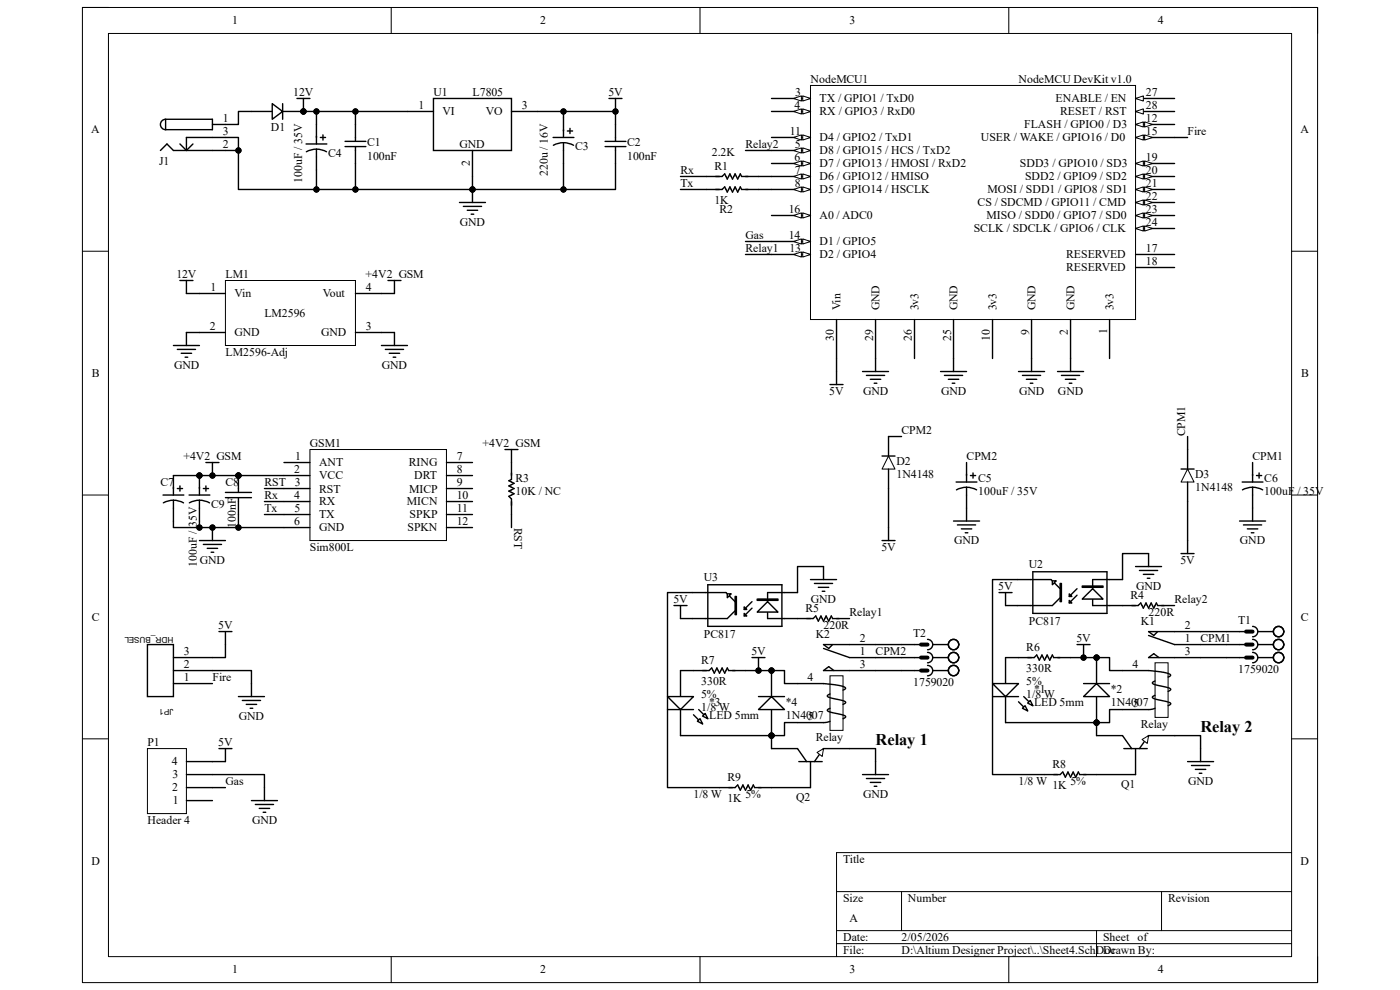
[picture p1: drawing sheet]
<svg xmlns="http://www.w3.org/2000/svg" width="297mm" height="210mm" viewBox="0 0 297 210" stroke-linecap="round" stroke-linejoin="round" font-family="sans-serif">
<path d="M17.5 1.6h262v206.8h-262z" fill="none" stroke="#000" stroke-width=".21"/>
<path d="M23 7.1h251v195.8h-251z" fill-rule="evenodd" fill="#fff"/>
<g fill="none" stroke="#000" stroke-width=".21">
<path d="M17.5 1.6h5.5M23 7.1h251v195.8h-251zM83 1.6v5.5M148.5 1.6v5.5M214 1.6v5.5M274 1.6h5.5v5.5M17.5 53.3h5.5M274 53.3h5.5M17.5 105h5.5M274 105h5.5M17.5 156.7h5.5M274 156.7h5.5"/>
<path d="M177.5 189.1h96.5M177.5 197.4h96.5M191.3 189.1v8.3M232.6 197.4v5.5M246.4 189.1v8.3M274 180.9h-96.5v22M83 202.9v5.5M148.5 202.9v5.5M177.5 200.2h96.5M214 202.9v5.5M279.5 202.9v5.5"/>
</g>
<path d="M171.9 18.1h69v49.7h-69z" fill-rule="evenodd" fill="#fff"/>
<path d="M171.9 18.1h69v49.7h-69z" fill="none" stroke="#000" stroke-width=".21"/>
<path d="M240.9 23.7h8.3M177.5 67.8v8.3M185.7 67.8v8.3M194 67.8v8.3M202.3 67.8v8.3M210.6 67.8v8.3M218.8 67.8v8.3M227.1 67.8v8.3" fill="none" stroke="#000" stroke-width=".3"/>
<path d="M240.9 23.7l1.7-.6v1.1z" fill="#fff"/>
<path d="M240.9 23.7l1.7-.6v1.1z" fill="none" stroke="#000" stroke-width=".21"/>
<path d="M240.9 20.9h8.3" fill="none" stroke="#000" stroke-width=".3"/>
<path d="M240.9 20.9l1.7-.6v1.1z" fill="#fff"/>
<path d="M240.9 20.9l1.7-.6v1.1z" fill="none" stroke="#000" stroke-width=".21"/>
<path d="M163.7 20.9h8.2" fill="none" stroke="#000" stroke-width=".3"/>
<path d="M170.3 20.3l1.6 .6-1.6 .5z" fill="#fff"/>
<path d="M170.3 20.3l1.6 .6-1.6 .5z" fill="none" stroke="#000" stroke-width=".21"/>
<path d="M168.4 20.9l1.6-.6v1.1z" fill="#fff"/>
<path d="M168.4 20.9l1.6-.6v1.1z" fill="none" stroke="#000" stroke-width=".21"/>
<path d="M163.7 23.6h8.2" fill="none" stroke="#000" stroke-width=".3"/>
<path d="M170.3 23.1l1.6 .5-1.6 .6z" fill="#fff"/>
<path d="M170.3 23.1l1.6 .5-1.6 .6z" fill="none" stroke="#000" stroke-width=".21"/>
<path d="M168.4 23.6l1.6-.5v1.1z" fill="#fff"/>
<path d="M168.4 23.6l1.6-.5v1.1z" fill="none" stroke="#000" stroke-width=".21"/>
<path d="M163.7 45.7h8.2M235.4 67.8v8.3" fill="none" stroke="#000" stroke-width=".3"/>
<path d="M170.3 45.2l1.6 .5-1.6 .6z" fill="#fff"/>
<path d="M170.3 45.2l1.6 .5-1.6 .6z" fill="none" stroke="#000" stroke-width=".21"/>
<path d="M168.4 45.7l1.6-.5v1.1z" fill="#fff"/>
<path d="M168.4 45.7l1.6-.5v1.1z" fill="none" stroke="#000" stroke-width=".21"/>
<path d="M163.7 31.9h8.2" fill="none" stroke="#000" stroke-width=".3"/>
<path d="M170.3 31.4l1.6 .5-1.6 .6z" fill="#fff"/>
<path d="M170.3 31.4l1.6 .5-1.6 .6z" fill="none" stroke="#000" stroke-width=".21"/>
<path d="M168.4 31.9l1.6-.5v1.1z" fill="#fff"/>
<path d="M168.4 31.9l1.6-.5v1.1z" fill="none" stroke="#000" stroke-width=".21"/>
<path d="M163.7 34.7h8.2" fill="none" stroke="#000" stroke-width=".3"/>
<path d="M170.3 34.1l1.6 .6-1.6 .5z" fill="#fff"/>
<path d="M170.3 34.1l1.6 .6-1.6 .5z" fill="none" stroke="#000" stroke-width=".21"/>
<path d="M168.4 34.7l1.6-.6v1.1z" fill="#fff"/>
<path d="M168.4 34.7l1.6-.6v1.1z" fill="none" stroke="#000" stroke-width=".21"/>
<path d="M163.7 29.2h8.2" fill="none" stroke="#000" stroke-width=".3"/>
<path d="M170.3 28.6l1.6 .6-1.6 .5z" fill="#fff"/>
<path d="M170.3 28.6l1.6 .6-1.6 .5z" fill="none" stroke="#000" stroke-width=".21"/>
<path d="M168.4 29.2l1.6-.6v1.1z" fill="#fff"/>
<path d="M168.4 29.2l1.6-.6v1.1z" fill="none" stroke="#000" stroke-width=".21"/>
<path d="M163.7 37.4h8.2" fill="none" stroke="#000" stroke-width=".3"/>
<path d="M170.3 36.9l1.6 .5-1.6 .6z" fill="#fff"/>
<path d="M170.3 36.9l1.6 .5-1.6 .6z" fill="none" stroke="#000" stroke-width=".21"/>
<path d="M168.4 37.4l1.6-.5v1.1z" fill="#fff"/>
<path d="M168.4 37.4l1.6-.5v1.1z" fill="none" stroke="#000" stroke-width=".21"/>
<path d="M163.7 40.2h8.2" fill="none" stroke="#000" stroke-width=".3"/>
<path d="M170.3 39.6l1.6 .6-1.6 .6z" fill="#fff"/>
<path d="M170.3 39.6l1.6 .6-1.6 .6z" fill="none" stroke="#000" stroke-width=".21"/>
<path d="M168.4 40.2l1.6-.6v1.2z" fill="#fff"/>
<path d="M168.4 40.2l1.6-.6v1.2z" fill="none" stroke="#000" stroke-width=".21"/>
<path d="M240.9 26.4h8.3" fill="none" stroke="#000" stroke-width=".3"/>
<path d="M240.9 26.4l1.7-.5v1.1z" fill="#fff"/>
<path d="M240.9 26.4l1.7-.5v1.1z" fill="none" stroke="#000" stroke-width=".21"/>
<path d="M242.8 25.9l1.7 .5-1.7 .6z" fill="#fff"/>
<path d="M242.8 25.9l1.7 .5-1.7 .6z" fill="none" stroke="#000" stroke-width=".21"/>
<path d="M240.9 29.2h8.3" fill="none" stroke="#000" stroke-width=".3"/>
<path d="M240.9 29.2l1.7-.6v1.1z" fill="#fff"/>
<path d="M240.9 29.2l1.7-.6v1.1z" fill="none" stroke="#000" stroke-width=".21"/>
<path d="M242.8 28.6l1.7 .6-1.7 .5z" fill="#fff"/>
<path d="M242.8 28.6l1.7 .6-1.7 .5z" fill="none" stroke="#000" stroke-width=".21"/>
<path d="M163.7 54h8.2" fill="none" stroke="#000" stroke-width=".3"/>
<path d="M170.3 53.4l1.6 .6-1.6 .5z" fill="#fff"/>
<path d="M170.3 53.4l1.6 .6-1.6 .5z" fill="none" stroke="#000" stroke-width=".21"/>
<path d="M168.4 54l1.6-.6v1.1z" fill="#fff"/>
<path d="M168.4 54l1.6-.6v1.1z" fill="none" stroke="#000" stroke-width=".21"/>
<path d="M163.7 51.2h8.2" fill="none" stroke="#000" stroke-width=".3"/>
<path d="M170.3 50.7l1.6 .5-1.6 .6z" fill="#fff"/>
<path d="M170.3 50.7l1.6 .5-1.6 .6z" fill="none" stroke="#000" stroke-width=".21"/>
<path d="M168.4 51.2l1.6-.5v1.1z" fill="#fff"/>
<path d="M168.4 51.2l1.6-.5v1.1z" fill="none" stroke="#000" stroke-width=".21"/>
<path d="M240.9 34.7h8.3M240.9 54h8.3M240.9 56.7h8.3" fill="none" stroke="#000" stroke-width=".3"/>
<path d="M240.9 34.7l1.7-.6v1.1z" fill="#fff"/>
<path d="M240.9 34.7l1.7-.6v1.1z" fill="none" stroke="#000" stroke-width=".21"/>
<path d="M242.8 34.1l1.7 .6-1.7 .5z" fill="#fff"/>
<path d="M242.8 34.1l1.7 .6-1.7 .5z" fill="none" stroke="#000" stroke-width=".21"/>
<path d="M240.9 37.4h8.3" fill="none" stroke="#000" stroke-width=".3"/>
<path d="M240.9 37.4l1.7-.5v1.1z" fill="#fff"/>
<path d="M240.9 37.4l1.7-.5v1.1z" fill="none" stroke="#000" stroke-width=".21"/>
<path d="M242.8 36.9l1.7 .5-1.7 .6z" fill="#fff"/>
<path d="M242.8 36.9l1.7 .5-1.7 .6z" fill="none" stroke="#000" stroke-width=".21"/>
<path d="M240.9 40.2h8.3" fill="none" stroke="#000" stroke-width=".3"/>
<path d="M240.9 40.2l1.7-.6v1.1z" fill="#fff"/>
<path d="M240.9 40.2l1.7-.6v1.1z" fill="none" stroke="#000" stroke-width=".21"/>
<path d="M242.8 39.6l1.7 .6-1.7 .5z" fill="#fff"/>
<path d="M242.8 39.6l1.7 .6-1.7 .5z" fill="none" stroke="#000" stroke-width=".21"/>
<path d="M240.9 43h8.3" fill="none" stroke="#000" stroke-width=".3"/>
<path d="M240.9 43l1.7-.6v1.1z" fill="#fff"/>
<path d="M240.9 43l1.7-.6v1.1z" fill="none" stroke="#000" stroke-width=".21"/>
<path d="M242.8 42.4l1.7 .6-1.7 .5z" fill="#fff"/>
<path d="M242.8 42.4l1.7 .6-1.7 .5z" fill="none" stroke="#000" stroke-width=".21"/>
<path d="M240.9 45.7h8.3" fill="none" stroke="#000" stroke-width=".3"/>
<path d="M240.9 45.7l1.7-.5v1.1z" fill="#fff"/>
<path d="M240.9 45.7l1.7-.5v1.1z" fill="none" stroke="#000" stroke-width=".21"/>
<path d="M242.8 45.2l1.7 .5-1.7 .6z" fill="#fff"/>
<path d="M242.8 45.2l1.7 .5-1.7 .6z" fill="none" stroke="#000" stroke-width=".21"/>
<path d="M240.9 48.5h8.3" fill="none" stroke="#000" stroke-width=".3"/>
<path d="M240.9 48.5l1.7-.6v1.1z" fill="#fff"/>
<path d="M240.9 48.5l1.7-.6v1.1z" fill="none" stroke="#000" stroke-width=".21"/>
<path d="M242.8 47.9l1.7 .6-1.7 .5z" fill="#fff"/>
<g fill="none" stroke="#000" stroke-width=".21">
<path d="M242.8 47.9l1.7 .6-1.7 .5z"/>
<circle cx="64.4" cy="23.6" r=".55"/>
</g>
<g fill="none" stroke="#000" stroke-width=".3">
<path d="M34 31.9l1.4-1.4 1.4 1.4h11M35.1 25.3a1.1 1.1 0 0 0-1.1 1.1 1.1 1.1 0 0 0 1.1 1.1M35.1 25.3h10v2.2h-10M35.1 25.3v2.2M38.2 30.5l1.3 1.4M40.9 30.5l-1.4 1.4M45.1 26.4h2.7M47.8 29.2h-8.3v2.7M53.3 23.6h4.5M60 23.6h4.4M60 22v3.3M64.9 30.5h4.4"/>
<path d="M67.1 31.6l1.4 .2 .8 .4M67.1 31.6l-.9 .1-1.2 .5M67.1 26.4v4.1M67.1 31.6v4.5M68 29.2h1.1M68.5 28.6v1.1M73.2 30h4.4M73.2 31.1h4.4M75.4 26.4v3.6M75.4 31.1v3.6M86.4 23.6h5.6M92 20.9h16.5v11h-16.5z"/>
<path d="M100.2 31.9v5.5M108.5 23.6h5.5M117.3 29.2h4.5M119.5 30.3l.9 .1 1.3 .4M119.5 30.3l-.8 .1-1.3 .4M119.5 25v4.2M119.5 30.3v4.4M120.4 27.8h1.1M120.9 27.2v1.1M128.4 31.1h4.4M128.4 30h4.4M130.6 26.4v3.6"/>
<path d="M130.6 31.1v3.6"/>
</g>
<circle cx="64.4" cy="23.6" r=".55" fill="#000"/>
<path d="M57.8 22l2.2 1.6-2.2 1.7z" fill="#fff"/>
<path d="M57.8 22l2.2 1.6-2.2 1.7zM63 20.9h2.8M64.4 20.9v2.7M129.2 20.9h2.8M130.6 20.9v2.7M97.5 43h5.5M98.3 43.8h3.9M99.1 44.6h2.2M100 45.4h.5M100.2 40.2v2.8" fill="none" stroke="#000" stroke-width=".3"/>
<g fill="#000">
<circle cx="64.4" cy="23.6" r=".55"/>
<circle cx="130.6" cy="23.6" r=".55"/>
<circle cx="100.2" cy="40.2" r=".55"/>
</g>
<g fill="none" stroke="#000" stroke-width=".21">
<circle cx="64.4" cy="23.6" r=".55"/>
<circle cx="130.6" cy="23.6" r=".55"/>
<circle cx="100.2" cy="40.2" r=".55"/>
</g>
<path d="M47.8 59.5h27.6v13.8h-27.6z" fill-rule="evenodd" fill="#fff"/>
<path d="M47.8 59.5h27.6v13.8h-27.6z" fill="none" stroke="#000" stroke-width=".21"/>
<path d="M42.3 62.3h5.5M42.3 70.5h5.5M75.4 62.3h5.5M75.4 70.5h5.5" fill="none" stroke="#000" stroke-width=".3"/>
<path d="M65.8 95.4h28.9v19.3h-28.9z" fill-rule="evenodd" fill="#fff"/>
<g fill="none" stroke="#000" stroke-width=".21">
<path d="M65.8 95.4h28.9v19.3h-28.9z"/>
<circle cx="42.3" cy="100.9" r=".55"/>
<circle cx="50.6" cy="100.9" r=".55"/>
</g>
<g fill="none" stroke="#000" stroke-width=".3">
<path d="M60.2 98.1h5.6M94.7 98.1h5.5M34.6 105h4.4M36.8 106.1l1.3 .2 .8 .4M36.8 106.1l-1.3 .2-.8 .4M36.8 100.9v4.1M36.8 106.1v4.4M37.6 103.6h1.1M38.2 103.1v1.1M40.1 105h4.4M42.3 106.1l1.3 .2 .8 .4M42.3 106.1l-1.3 .2-.8 .4"/>
<path d="M42.3 100.9v4.1M42.3 106.1v4.4M43.1 103.6h1.1M43.7 103.1v1.1M47.8 104.5h5.5M47.8 105.6h5.5M50.6 100.9v3.6M50.6 105.6v3.6M60.2 100.9h5.6M60.2 103.6h5.6M60.2 106.4h5.6M60.2 109.2h5.6"/>
<path d="M60.2 111.9h5.6M94.7 100.9h5.5M94.7 103.6h5.5M94.7 106.4h5.5M94.7 109.2h5.5M94.7 111.9h5.5M215.8 122.9h7.2l1.9 2M219.1 121.3h15.7v8.8h-15.7zM224.9 126.8l-1.6 1.7h-7.5M228.5 124.9l-1.7 1.6M228.5 126.3l-1.7 1.6M238.1 122.9h-6.3v5.6h6.3"/>
<path d="M221.6 164.3h3.3l.6-.5 .5 1.1 .6-1.1 .5 1.1 .6-1.1 .5 1.1 .6-1.1 .2 .5h3.6"/>
</g>
<g fill="#000">
<circle cx="42.3" cy="100.9" r=".55"/>
<circle cx="50.6" cy="100.9" r=".55"/>
</g>
<path d="M229.6 127.1l2.2-2.2 2.2 2.2z" fill="#fff"/>
<path d="M229.6 127.1l2.2-2.2 2.2 2.2z" fill="none" stroke="#000" stroke-width=".3"/>
<path d="M229.6 124.3h4.4v.3h-4.4z" fill-rule="evenodd" fill="#fff"/>
<path d="M229.6 124.3h4.4v.3h-4.4z" fill="none" stroke="#000" stroke-width=".3"/>
<path d="M226.8 127.4l.6 .5h-.6z" fill="#fff"/>
<path d="M226.8 127.4l.6 .5h-.6z" fill="none" stroke="#000" stroke-width=".3"/>
<path d="M226.8 126l.6 .5h-.6z" fill="#fff"/>
<path d="M226.8 126l.6 .5h-.6z" fill="none" stroke="#000" stroke-width=".3"/>
<path d="M224.9 123.8h.3v3.8h-.3z" fill-rule="evenodd" fill="#fff"/>
<path d="M224.9 123.8h.3v3.8h-.3z" fill="none" stroke="#000" stroke-width=".3"/>
<path d="M223.3 123.2h.8l-.8 .8z" fill="#fff"/>
<path d="M223.3 123.2h.8l-.8 .8z" fill="none" stroke="#000" stroke-width=".3"/>
<path d="M245 140.6h2.8v11.6h-2.8z" fill-rule="evenodd" fill="#fff"/>
<g fill="none" stroke="#000" stroke-width=".21">
<path d="M245 140.6h2.8v11.6h-2.8z"/>
<circle cx="232.6" cy="139.5" r=".55"/>
<circle cx="232.6" cy="153.3" r=".55"/>
</g>
<path d="M232.6 139.5v5.5M243.7 134.8l5.5 1.9h5.5M245.6 134l-.8 .8-1.1-.8h11M245.9 139.5l-1.1-.8-1.1 .8h11M232.6 147.8v5.5M238.1 142.3h5.6l2.5 .2 1.7 .4a.39 .39 0 0 1 .4 .4 .39 .39 0 0 1-.5 .3M245 147.5l-.5 .3a.52 .52 0 0 0 .7 .5l2.2 .5a.71 .71 0 0 1 .9 .6l-.5 .3M245 144.5l-.5 .2a.52 .52 0 0 0 .7 .6l2.2 .5a.71 .71 0 0 1 .9 .6l-.5 .3M245 150.3l-1.1 .2h-5.8" fill="none" stroke="#000" stroke-width=".3"/>
<g fill="#000">
<circle cx="232.6" cy="139.5" r=".55"/>
<circle cx="232.6" cy="153.3" r=".55"/>
</g>
<path d="M232.6 145l2.8 2.8h-5.5z" fill="#fff"/>
<path d="M229.9 145h5.5M232.6 145l2.8 2.8h-5.5zM232.6 156.1h5.5l2 2.7M238.4 158.8h5M240.9 158.8v5.5M249.2 156.1h-5.5l-2 2.7" fill="none" stroke="#000" stroke-width=".3"/>
<path d="M242.3 156.9l1.4-.8-.3 1.6z" fill="#fff"/>
<path d="M242.3 156.9l1.4-.8-.3 1.6z" fill="none" stroke="#000" stroke-width=".21"/>
<path d="M213.3 139.5v5.5M213.3 147.8v5.5" fill="none" stroke="#000" stroke-width=".3"/>
<path d="M210.6 145h5.5l-2.8 2.8z" fill="#fff"/>
<path d="M210.6 145h5.5l-2.8 2.8zM216.1 148.9l1.9 1.9M217.2 147.8l1.9 1.9" fill="none" stroke="#000" stroke-width=".3"/>
<path d="M217.5 149.7l.5 1.1-1.1-.5z" fill="#fff"/>
<path d="M217.5 149.7l.5 1.1-1.1-.5z" fill="none" stroke="#000" stroke-width=".3"/>
<path d="M218 149.2l.6-.6 .5 1.1z" fill="#fff"/>
<g fill="none" stroke="#000" stroke-width=".3">
<path d="M243.7 117.4v2.8M146.8 125.7h7.2l2 1.9M150.2 124h15.7v8.9h-15.7zM156 129.6l-1.7 1.6h-7.5M159.5 127.6l-1.6 1.7M159.5 129l-1.6 1.7M169.2 125.7h-6.4v5.5h6.4M211.9 125.7h2.8M213.3 125.7v2.8M216.1 139.5h3.3l.5-.6 .6 1.1 .6-1.1 .5 1.1 .6-1.1 .5 1.1 .6-1.1 .2 .6h3.6M228.5 136.7h2.8M229.9 136.7v2.8"/>
<path d="M238.1 128.5h3.4l.5-.6 .6 1.1 .5-1.1 .6 1.1 .5-1.1 .6 1.1 .5-1.1 .3 .6h3.6M240.9 120.2h5.5M241.7 121h3.9M242.6 121.8h2.2M243.4 122.7h.5M260.2 136.7h4.2M260.2 139.5h4.2M260.2 134h4.2M265.7 138.4a1.1 1.1 0 0 1 1.1 1.1 1.1 1.1 0 0 1-1.1 1.1M265.7 135.6a1.1 1.1 0 0 1 1.1 1.1 1.1 1.1 0 0 1-1.1 1.1M265.7 132.9a1.1 1.1 0 0 1 1.1 1.1 1.1 1.1 0 0 1-1.1 1.1M266.8 136.7h3.4"/>
<path d="M266.8 139.5h3.4M266.8 134h3.4M210.6 147.8h5.5M218 149.2l.6-.6 .5 1.1zM254.7 158.8v2.8M152.6 167.1h3.4l.5-.6 .6 1.1 .5-1.1 .6 1.1 .5-1.1 .6 1.1 .5-1.1 .3 .6h3.6M251.9 161.6h5.6M252.8 162.4h3.8M253.6 163.2h2.2M254.4 164h.6"/>
<circle cx="271.3" cy="136.7" r="1.1"/>
<circle cx="271.3" cy="134" r="1.1"/>
<circle cx="271.3" cy="139.5" r="1.1"/>
</g>
<circle cx="229.9" cy="139.5" r=".55" fill="#000"/>
<circle cx="229.9" cy="139.5" r=".55" fill="none" stroke="#000" stroke-width=".21"/>
<path d="M264.4 139.5h1.3M264.4 136.7h1.3M264.4 134h1.3" fill="none" stroke="#000" stroke-width=".85"/>
<path d="M162.8 127.6l2.3 2.2h-4.5z" fill="#fff"/>
<path d="M162.8 127.6l2.3 2.2h-4.5z" fill="none" stroke="#000" stroke-width=".3"/>
<path d="M160.6 127.1h4.5v.3h-4.5z" fill-rule="evenodd" fill="#fff"/>
<path d="M160.6 127.1h4.5v.3h-4.5z" fill="none" stroke="#000" stroke-width=".3"/>
<path d="M157.9 130.1l.5 .6h-.5z" fill="#fff"/>
<path d="M157.9 130.1l.5 .6h-.5z" fill="none" stroke="#000" stroke-width=".3"/>
<path d="M157.9 128.7l.5 .6h-.5z" fill="#fff"/>
<path d="M157.9 128.7l.5 .6h-.5z" fill="none" stroke="#000" stroke-width=".3"/>
<path d="M156 126.5h.2v3.9h-.2z" fill-rule="evenodd" fill="#fff"/>
<path d="M156 126.5h.2v3.9h-.2z" fill="none" stroke="#000" stroke-width=".3"/>
<path d="M154.3 126h.8l-.8 .8z" fill="#fff"/>
<path d="M154.3 126h.8l-.8 .8z" fill="none" stroke="#000" stroke-width=".3"/>
<path d="M176.1 143.4h2.7v11.5h-2.7z" fill-rule="evenodd" fill="#fff"/>
<g fill="none" stroke="#000" stroke-width=".21">
<path d="M176.1 143.4h2.7v11.5h-2.7z"/>
<circle cx="163.7" cy="142.3" r=".55"/>
<circle cx="163.7" cy="156" r=".55"/>
</g>
<path d="M174.7 137.6l5.5 1.9h5.5M176.6 136.7l-.8 .9-1.1-.9h11M163.7 142.3v5.5M163.7 150.5v5.5M169.2 145h5.5l2.6 .3 1.6 .3a.39 .39 0 0 1 .4 .5 .39 .39 0 0 1-.5 .3M176.1 153l-1.2 .3h-5.7M176.1 150.3l-.5 .2a.52 .52 0 0 0 .7 .6l2.2 .5a.71 .71 0 0 1 .8 .6l-.5 .3M176.1 147.2l-.5 .3a.52 .52 0 0 0 .7 .6l2.2 .4a.71 .71 0 0 1 .8 .6l-.5 .3M176.9 142.3l-1.1-.9-1.1 .9h11" fill="none" stroke="#000" stroke-width=".3"/>
<g fill="#000">
<circle cx="163.7" cy="142.3" r=".55"/>
<circle cx="163.7" cy="156" r=".55"/>
</g>
<path d="M160.9 150.5l2.8-2.7 2.7 2.7z" fill="#fff"/>
<path d="M160.9 150.5l2.8-2.7 2.7 2.7zM160.9 147.8h5.5M163.7 158.8h5.5l1.9 2.8M180.2 158.8h-5.5l-1.9 2.8M169.5 161.6h4.9M171.9 161.6v5.5" fill="none" stroke="#000" stroke-width=".3"/>
<path d="M173.3 159.6l1.4-.8-.3 1.7z" fill="#fff"/>
<path d="M173.3 159.6l1.4-.8-.3 1.7z" fill="none" stroke="#000" stroke-width=".21"/>
<path d="M144.4 142.3v5.5M144.4 150.5v5.5" fill="none" stroke="#000" stroke-width=".3"/>
<path d="M141.6 147.8h5.5l-2.7 2.7z" fill="#fff"/>
<path d="M141.6 147.8h5.5l-2.7 2.7zM147.1 151.6l2 2M148.2 150.5l2 2" fill="none" stroke="#000" stroke-width=".3"/>
<path d="M148 153l.5-.5 .6 1.1z" fill="#fff"/>
<path d="M148 153l.5-.5 .6 1.1z" fill="none" stroke="#000" stroke-width=".3"/>
<path d="M149.1 151.9l.5-.5 .6 1.1z" fill="#fff"/>
<g fill="none" stroke="#000" stroke-width=".3">
<path d="M38.2 59.5h2.7M39.5 59.5v2.8M82.3 59.5h2.8M83.7 59.5v2.8M36.8 73.3h5.5M37.6 74.1h3.9M38.4 74.9h2.3M39.3 75.8h.5M39.5 70.5v2.8M80.9 73.3h5.5M81.8 74.1h3.8M82.6 74.9h2.2"/>
<path d="M83.4 75.8h.6M83.7 70.5v2.8M43.7 98.1h2.8M45.1 98.1v2.8M205.1 98.1v4.2M187.1 114.7h2.8M188.5 111.9v2.8M202.8 102.3h4.5M205.1 103.4l.8 .1 1.3 .4M205.1 103.4l-.9 .1-1.3 .4M205.1 103.4v4.4M205.9 100.9h1.1"/>
<path d="M206.4 100.3v1.1M250.6 117.4h2.7M251.9 114.7v2.7M143 128.5h2.7M144.4 128.5v2.7M159.5 139.5h2.8M160.9 139.5v2.8M169.2 131.2h3.3M171.9 122.9h5.6M172.5 131.2l.6-.5 .5 1.1 .6-1.1 .5 1.1 .6-1.1 .5 1.1 .6-1.1 .2 .5h3.6M172.8 123.8h3.8M173.6 124.6h2.2"/>
<path d="M174.4 125.4h.6M174.7 120.2v2.7M191.3 139.5h4.1M191.3 136.7h4.1M196.8 138.4a1.1 1.1 0 0 1 1.1 1.1 1.1 1.1 0 0 1-1.1 1.1M196.8 135.6a1.1 1.1 0 0 1 1.1 1.1 1.1 1.1 0 0 1-1.1 1.1M197.9 139.5h3.3M197.9 136.7h3.3M141.6 150.5h5.5M147.1 142.3h3.3l.6-.6 .5 1.1 .6-1.1 .5 1.1 .6-1.1 .5 1.1 .6-1.1 .3 .6h3.6M149.1 151.9l.5-.5 .6 1.1zM191.3 142.3h4.1"/>
<path d="M196.8 141.2a1.1 1.1 0 0 1 1.1 1.1 1.1 1.1 0 0 1-1.1 1.1M197.9 142.3h3.3M183 164.3h5.5M183.8 165.2h3.9M184.6 166h2.2M185.5 166.8h.5M185.7 161.6v2.7"/>
<circle cx="202.3" cy="136.7" r="1.1"/>
<circle cx="202.3" cy="139.5" r="1.1"/>
<circle cx="202.3" cy="142.2" r="1.1"/>
</g>
<g fill="#000">
<circle cx="45.1" cy="100.9" r=".55"/>
<circle cx="160.9" cy="142.3" r=".55"/>
</g>
<g fill="none" stroke="#000" stroke-width=".21">
<circle cx="45.1" cy="100.9" r=".55"/>
<circle cx="160.9" cy="142.3" r=".55"/>
</g>
<path d="M195.4 139.5h1.4M195.4 136.7h1.4M195.4 142.3h1.4" fill="none" stroke="#000" stroke-width=".85"/>
<path d="M188.5 96.7l1.4 2.8h-2.8z" fill-rule="evenodd" fill="#fff"/>
<path d="M188.5 96.7l1.4 2.8h-2.8z" fill="none" stroke="#000" stroke-width=".21"/>
<path d="M187.1 96.7h2.8M188.5 92.6v4.1M188.5 99.5v4.1" fill="none" stroke="#000" stroke-width=".3"/>
<path d="M251.9 99.5l1.4 2.8h-2.7z" fill-rule="evenodd" fill="#fff"/>
<path d="M251.9 99.5l1.4 2.8h-2.7z" fill="none" stroke="#000" stroke-width=".21"/>
<g fill="none" stroke="#000" stroke-width=".3">
<path d="M250.6 99.5h2.7M251.9 95.4v4.1M265.7 98.1v4.2M202.3 110.5h5.5M203.1 111.4h3.9M204 112.2h2.2M204.8 113h.5M205.1 107.8v2.7M251.9 102.3v4.1M263 110.5h5.5M263.5 102.3h4.4M263.8 111.4h3.9"/>
<path d="M264.6 112.2h2.2M265.5 113h.5M265.7 103.4l1.4 .2 .8 .3M265.7 103.4l-.9 .1-1.2 .4M265.7 103.4v7.1M266.6 100.9h1.1M267.1 100.3v1.1"/>
</g>
<path d="M31.3 136.7h5.5v11.1h-5.5z" fill-rule="evenodd" fill="#fff"/>
<path d="M31.3 136.7h5.5v11.1h-5.5zM36.8 139.5h8.3M36.8 145h8.3M36.8 142.3h8.3" fill="none" stroke="#000" stroke-width=".3"/>
<path d="M31.3 158.8h8.2v13.8h-8.2z" fill-rule="evenodd" fill="#fff"/>
<g fill="none" stroke="#000" stroke-width=".21">
<path d="M31.3 158.8h8.2v13.8h-8.2z"/>
<circle cx="50.6" cy="31.9" r=".55"/>
<circle cx="64.4" cy="23.6" r=".55"/>
<circle cx="67.1" cy="23.6" r=".55"/>
<circle cx="75.4" cy="23.6" r=".55"/>
<circle cx="119.5" cy="23.6" r=".55"/>
<circle cx="130.6" cy="23.6" r=".55"/>
<circle cx="67.1" cy="40.2" r=".55"/>
<circle cx="75.4" cy="40.2" r=".55"/>
<circle cx="100.2" cy="40.2" r=".55"/>
<circle cx="119.5" cy="40.2" r=".55"/>
<circle cx="42.3" cy="111.9" r=".55"/>
<circle cx="42.3" cy="100.9" r=".55"/>
<circle cx="45.1" cy="111.9" r=".55"/>
<circle cx="45.1" cy="100.9" r=".55"/>
<circle cx="50.6" cy="100.9" r=".55"/>
<circle cx="50.6" cy="111.9" r=".55"/>
<circle cx="229.9" cy="139.5" r=".55"/>
<circle cx="232.6" cy="139.5" r=".55"/>
<circle cx="160.9" cy="142.3" r=".55"/>
<circle cx="163.7" cy="142.3" r=".55"/>
<circle cx="163.7" cy="156" r=".55"/>
<circle cx="232.6" cy="153.3" r=".55"/>
</g>
<g fill="none" stroke="#000" stroke-width=".3">
<path d="M47.8 29.2h2.8v2.7h-2.8M50.6 31.9v8.3h16.5M53.3 23.6h-2.7v2.8h-2.8M64.4 23.6h2.7M75.4 23.6v2.8M75.4 34.7v5.5M86.4 23.6h-19.3v2.8M100.2 37.4v2.8M114 23.6h5.5v1.4M119.5 23.6h11.1v2.8M119.5 34.7v5.5M130.6 34.7v5.5h-63.5v-4.1"/>
<path d="M144.4 37.4h8.8l.5-.5 .6 1.1 .6-1.1 .5 1.1 .6-1.1 .5 1.1 .6-1.1 .2 .5h6.4M158.2 31.9h5.5M249.2 29.2h2.7M144.4 40.2h8.8l.5-.6 .6 1.2 .6-1.2 .5 1.2 .6-1.2 .5 1.2 .6-1.2 .2 .6h6.4M158.2 51.2h5.5M158.2 54h5.5M39.5 62.3h2.8M39.5 70.5h2.8M80.9 62.3h2.8M80.9 70.5h2.8M177.5 76.1v5.5M183 78.8h5.5"/>
<path d="M183.8 79.6h3.9M185.7 76.1v2.7M199.5 78.8h5.6M200.4 79.6h3.8M202.3 76.1v2.7M216.1 78.8h5.5M216.9 79.6h3.9M218.8 76.1v2.7M224.4 78.8h5.5M225.2 79.6h3.8M227.1 76.1v2.7M107.1 95.4h2.8"/>
<path d="M108.5 95.4v6.3l-.5 .3 1.1 .5-1.1 .6 1.1 .5-1.1 .6 1.1 .5-1.1 .6 .5 .5v6.1M176.1 81.6h2.7M184.6 80.5h2.2M185.5 81.3h.5M188.5 92.6h2.8M201.2 80.5h2.2M202 81.3h.6M217.7 80.5h2.2M218.6 81.3h.5M226 80.5h2.2M226.8 81.3h.6M251.9 92.6v2.8"/>
<path d="M36.8 100.9h23.4M36.8 110.5v1.4h23.4M42.3 114.7h5.5M42.3 110.5v1.4M43.1 115.5h3.9M44 116.3h2.2M44.8 117.2h.5M45.1 111.9v2.8M50.6 109.2v2.7M56.1 109.2h4.1M56.1 106.4h4.1M56.1 103.6h4.1"/>
<path d="M188.5 103.6v8.3M243.7 117.4h-5.6v5.5M251.9 106.4v8.3M46.5 134h2.7M47.8 134v5.5h-2.7M144.4 131.2h2.4M146.8 125.7h-5.2v41.4h11M174.7 120.2h-5.5v5.5M185.7 139.5h5.6M185.7 136.7h5.6M213.3 128.5h2.5M213.3 139.5h2.8"/>
<path d="M215.8 122.9h-5.2v41.4h11M227.1 139.5h8.3v2.8h2.7M254.7 134h5.5M254.7 139.5h5.5M254.7 136.7h5.5M45.1 142.3h8.2v5.5M46.5 158.8h2.7M47.8 158.8v2.8h-8.3M50.6 147.8h5.5M51.4 148.6h3.9M52.2 149.4h2.2M53.1 150.3h.5"/>
<path d="M144.4 156h19.3M144.4 142.3h2.7M158.2 142.3h8.2v2.7h2.8M169.2 153.3h-2.8v2.7h-2.7v2.8M180.2 158.8h5.5v2.8M185.7 142.3h5.6M213.3 153.3h19.3M238.1 150.5h-2.7v2.8h-2.8v2.8M249.2 156.1h5.5v2.7M39.5 164.3h16.6v5.5M39.5 169.8h5.6M39.5 167.1h8.3"/>
<path d="M53.3 169.8h5.6M54.2 170.7h3.8M55 171.5h2.2M55.8 172.3h.6M163.7 167.1h8.2M232.6 164.3h8.3"/>
</g>
<g fill="#000">
<circle cx="50.6" cy="31.9" r=".55"/>
<circle cx="64.4" cy="23.6" r=".55"/>
<circle cx="67.1" cy="23.6" r=".55"/>
<circle cx="75.4" cy="23.6" r=".55"/>
<circle cx="119.5" cy="23.6" r=".55"/>
<circle cx="130.6" cy="23.6" r=".55"/>
<circle cx="67.1" cy="40.2" r=".55"/>
<circle cx="75.4" cy="40.2" r=".55"/>
<circle cx="100.2" cy="40.2" r=".55"/>
<circle cx="119.5" cy="40.2" r=".55"/>
<circle cx="42.3" cy="111.9" r=".55"/>
<circle cx="42.3" cy="100.9" r=".55"/>
<circle cx="45.1" cy="111.9" r=".55"/>
<circle cx="45.1" cy="100.9" r=".55"/>
<circle cx="50.6" cy="100.9" r=".55"/>
<circle cx="50.6" cy="111.9" r=".55"/>
<circle cx="229.9" cy="139.5" r=".55"/>
<circle cx="232.6" cy="139.5" r=".55"/>
<circle cx="160.9" cy="142.3" r=".55"/>
<circle cx="163.7" cy="142.3" r=".55"/>
<circle cx="163.7" cy="156" r=".55"/>
<circle cx="232.6" cy="153.3" r=".55"/>
</g>
<g font-size="3.5">
<text x="254.7" y="155.3">Relay 2</text>
<text x="185.8" y="158">Relay 1</text>
</g>
<g font-size="2.5">
<text x="49.3" y="5.2">1</text>
<text x="114.6" y="5.2">2</text>
<text x="180.2" y="5.2">3</text>
<text x="245.6" y="5.2">4</text>
<text x="172" y="17.6">NodeMCU1</text>
<text x="216.1" y="17.6">NodeMCU DevKit v1.0</text>
<text x="62.2" y="20.3">12V</text>
<text x="88.8" y="23.1">1</text>
<text x="91.9" y="20.3">U1</text>
<text x="100.2" y="20.3">L7805</text>
<text x="110.7" y="23.1">3</text>
<text x="129.1" y="20.3">5V</text>
<text x="168.6" y="23.1">4</text>
<text x="168.7" y="20.3">3</text>
<text x="173.9" y="21.7">TX / GPIO1 / TxD0</text>
<text x="223.9" y="21.7">ENABLE / EN</text>
<text x="243.1" y="23.1">28</text>
<text x="243.1" y="20.3">27</text>
<text x="19.3" y="28.3">A</text>
<text x="47.3" y="25.9">1</text>
<text x="47.3" y="28.6">3</text>
<text x="57.5" y="27.8">D1</text>
<text x="93.9" y="24.5">VI</text>
<text x="103.1" y="24.5">VO</text>
<text x="167.6" y="28.6">11</text>
<text x="173.9" y="24.5">RX / GPIO3 / RxD0</text>
<text x="173.9" y="30">D4 / GPIO2 / TxD1</text>
<text x="208.1" y="30">USER / WAKE / GPIO16 / D0</text>
<text x="217.3" y="27.2">FLASH / GPIO0 / D3</text>
<text x="224.9" y="24.5">RESET / RST</text>
<text x="243.1" y="25.9">12</text>
<text x="243.1" y="28.6">15</text>
<text x="251.9" y="28.6">Fire</text>
<text x="275.9" y="28.3">A</text>
<text x="33.7" y="35">J1</text>
<text x="47.3" y="31.4">2</text>
<text x="69.6" y="33.3">C4</text>
<text x="77.9" y="31.1">C1</text>
<text x="77.9" y="33.9">100nF</text>
<text x="97.5" y="31.4">GND</text>
<text x="99.7" y="35.3" transform="rotate(-90 99.7 35.3)">2</text>
<text x="122" y="31.9">C3</text>
<text x="133.1" y="31.1">C2</text>
<text x="133.1" y="33.9">100nF</text>
<text x="151" y="33">2.2K</text>
<text x="158.2" y="31.4">Relay2</text>
<text x="168.6" y="34.1">6</text>
<text x="168.7" y="31.4">5</text>
<text x="173.9" y="32.7">D8 / GPIO15 / HCS / TxD2</text>
<text x="173.9" y="35.5">D7 / GPIO13 / HMOSI / RxD2</text>
<text x="216.4" y="35.5">SDD3 / GPIO10 / SD3</text>
<text x="243.1" y="34.1">19</text>
<text x="64.1" y="38.8" transform="rotate(-90 64.1 38.8)">100uF / 35V</text>
<text x="116.2" y="37.4" transform="rotate(-90 116.2 37.4)">220u / 16V</text>
<text x="144.4" y="39.6">Tx</text>
<text x="144.4" y="36.9">Rx</text>
<text x="151.6" y="36.1">R1</text>
<text x="168.6" y="36.9">7</text>
<text x="168.7" y="39.6">8</text>
<text x="173.9" y="38.3">D6 / GPIO12 / HMISO</text>
<text x="173.9" y="41">D5 / GPIO14 / HSCLK</text>
<text x="209.5" y="41">MOSI / SDD1 / GPIO8 / SD1</text>
<text x="217.5" y="38.3">SDD2 / GPIO9 / SD2</text>
<text x="243.1" y="36.9">20</text>
<text x="243.1" y="39.6">21</text>
<text x="97.6" y="47.9">GND</text>
<text x="151.6" y="43.2">1K</text>
<text x="152.7" y="45.2">R2</text>
<text x="167.3" y="45.2">16</text>
<text x="173.9" y="46.5">A0 / ADC0</text>
<text x="207.4" y="43.8">CS / SDCMD / GPIO11 / CMD</text>
<text x="209.3" y="46.5">MISO / SDD0 / GPIO7 / SD0</text>
<text x="243.1" y="42.4">22</text>
<text x="243.1" y="45.2">23</text>
<text x="243.1" y="47.9">24</text>
<text x="158.2" y="50.7">Gas</text>
<text x="158.2" y="53.4">Relay1</text>
<text x="167.3" y="50.7">14</text>
<text x="167.5" y="53.4">13</text>
<text x="173.9" y="52.1">D1 / GPIO5</text>
<text x="206.6" y="49.3">SCLK / SDCLK / GPIO6 / CLK</text>
<text x="243.1" y="53.4">17</text>
<text x="37.4" y="58.9">12V</text>
<text x="47.8" y="58.9">LM1</text>
<text x="77.6" y="58.9">+4V2_GSM</text>
<text x="173.9" y="54.8">D2 / GPIO4</text>
<text x="226.2" y="54.8">RESERVED</text>
<text x="226.2" y="57.6">RESERVED</text>
<text x="243.1" y="56.2">18</text>
<text x="44.7" y="61.7">1</text>
<text x="49.7" y="63.1">Vin</text>
<text x="68.5" y="63.1">Vout</text>
<text x="77.6" y="61.7">4</text>
<text x="178.3" y="65.8" transform="rotate(-90 178.3 65.8)">Vin</text>
<text x="186.6" y="65.8" transform="rotate(-90 186.6 65.8)">GND</text>
<text x="194.9" y="65.8" transform="rotate(-90 194.9 65.8)">3v3</text>
<text x="203.1" y="65.8" transform="rotate(-90 203.1 65.8)">GND</text>
<text x="211.4" y="65.8" transform="rotate(-90 211.4 65.8)">3v3</text>
<text x="219.7" y="65.8" transform="rotate(-90 219.7 65.8)">GND</text>
<text x="228" y="65.8" transform="rotate(-90 228 65.8)">GND</text>
<text x="236.2" y="65.8" transform="rotate(-90 236.2 65.8)">3v3</text>
<text x="44.5" y="70">2</text>
<text x="49.7" y="71.4">GND</text>
<text x="56.1" y="67.2">LM2596</text>
<text x="68.2" y="71.4">GND</text>
<text x="77.6" y="70">3</text>
<text x="218.3" y="71.1" transform="rotate(-90 218.3 71.1)">9</text>
<text x="226.6" y="71.1" transform="rotate(-90 226.6 71.1)">2</text>
<text x="234.9" y="70.9" transform="rotate(-90 234.9 70.9)">1</text>
<text x="47.8" y="75.5">LM2596-Adj</text>
<text x="176.9" y="72.4" transform="rotate(-90 176.9 72.4)">30</text>
<text x="185.2" y="72.3" transform="rotate(-90 185.2 72.3)">29</text>
<text x="193.5" y="72.4" transform="rotate(-90 193.5 72.4)">26</text>
<text x="201.8" y="72.3" transform="rotate(-90 201.8 72.3)">25</text>
<text x="210" y="72.4" transform="rotate(-90 210 72.4)">10</text>
<text x="19.5" y="80">B</text>
<text x="36.9" y="78.3">GND</text>
<text x="81" y="78.3">GND</text>
<text x="175.9" y="83.8">5V</text>
<text x="183.1" y="83.8">GND</text>
<text x="199.6" y="83.8">GND</text>
<text x="216.2" y="83.8">GND</text>
<text x="224.5" y="83.8">GND</text>
<text x="276" y="80">B</text>
<text x="65.7" y="94.8">GSM1</text>
<text x="102.4" y="94.8">+4V2_GSM</text>
<text x="191.3" y="92">CPM2</text>
<text x="251.4" y="92.6" transform="rotate(-90 251.4 92.6)">CPM1</text>
<text x="38.9" y="97.6">+4V2_GSM</text>
<text x="62.4" y="100.3">2</text>
<text x="62.6" y="97.6">1</text>
<text x="67.7" y="98.9">ANT</text>
<text x="67.7" y="101.7">VCC</text>
<text x="86.7" y="98.9">RING</text>
<text x="87.9" y="101.7">DRT</text>
<text x="96.9" y="97.6">7</text>
<text x="96.9" y="100.3">8</text>
<text x="190.2" y="98.7">D2</text>
<text x="190.2" y="101.4">1N4148</text>
<text x="205.1" y="97.6">CPM2</text>
<text x="253.6" y="101.4">D3</text>
<text x="265.7" y="97.6">CPM1</text>
<text x="34" y="103.1">C7</text>
<text x="44.8" y="107.8">C9</text>
<text x="47.8" y="103.1">C8</text>
<text x="56.1" y="105.8">Rx</text>
<text x="56.1" y="103.1">RST</text>
<text x="62.4" y="105.8">4</text>
<text x="62.5" y="103.1">3</text>
<text x="67.7" y="104.5">RST</text>
<text x="67.7" y="107.2">RX</text>
<text x="86.3" y="107.2">MICN</text>
<text x="86.8" y="104.5">MICP</text>
<text x="96.9" y="103.1">9</text>
<text x="96.9" y="105.8">10</text>
<text x="109.3" y="105">10K / NC</text>
<text x="109.3" y="102.2">R3</text>
<text x="207.5" y="102.2">C5</text>
<text x="207.5" y="105">100uF / 35V</text>
<text x="253.6" y="104.2">1N4148</text>
<text x="268.2" y="102.2">C6</text>
<text x="268.2" y="105">100uF / 35V</text>
<text x="50" y="111.9" transform="rotate(-90 50 111.9)">100nF</text>
<text x="56.1" y="108.6">Tx</text>
<text x="62.4" y="111.3">6</text>
<text x="62.5" y="108.6">5</text>
<text x="67.7" y="110">TX</text>
<text x="67.7" y="112.7">GND</text>
<text x="86.4" y="112.7">SPKN</text>
<text x="86.9" y="110">SPKP</text>
<text x="96.9" y="108.6">11</text>
<text x="96.9" y="111.3">12</text>
<text x="109.1" y="111.9" transform="rotate(90 109.1 111.9)">RST</text>
<text x="42.4" y="119.6">GND</text>
<text x="65.7" y="116.9">Sim800L</text>
<text x="187" y="116.9">5V</text>
<text x="202.4" y="115.5">GND</text>
<text x="250.4" y="119.6">5V</text>
<text x="263.1" y="115.5">GND</text>
<text x="41.8" y="120.2" transform="rotate(-90 41.8 120.2)">100uF / 35V</text>
<text x="149.3" y="123.2">U3</text>
<text x="211.8" y="125.1">5V</text>
<text x="218.3" y="120.4">U2</text>
<text x="241" y="125.1">GND</text>
<text x="19.5" y="131.7">C</text>
<text x="142.9" y="127.9">5V</text>
<text x="170.9" y="129.8">R5</text>
<text x="172" y="127.9">GND</text>
<text x="180.2" y="130.7">Relay1</text>
<text x="239.8" y="127.1">R4</text>
<text x="243.7" y="130.7">220R</text>
<text x="249.2" y="127.9">Relay2</text>
<text x="276" y="131.7">C</text>
<text x="46.3" y="133.4">5V</text>
<text x="149.3" y="135.3">PC817</text>
<text x="173.1" y="135.3">K2</text>
<text x="174.7" y="133.4">220R</text>
<text x="182.4" y="136.2">2</text>
<text x="193.7" y="135.1">T2</text>
<text x="218.3" y="132.6">PC817</text>
<text x="228.3" y="136.2">5V</text>
<text x="242" y="132.6">K1</text>
<text x="251.4" y="136.2">1</text>
<text x="251.4" y="133.4">2</text>
<text x="254.7" y="136.2">CPM1</text>
<text x="262.7" y="132.3">T1</text>
<text x="39" y="141.7">2</text>
<text x="39" y="138.9">3</text>
<text x="148.8" y="140.9">R7</text>
<text x="159.4" y="138.9">5V</text>
<text x="182.4" y="138.9">1</text>
<text x="182.4" y="141.7">3</text>
<text x="185.8" y="138.9">CPM2</text>
<text x="217.7" y="142.5">330R</text>
<text x="217.7" y="138.1">R6</text>
<text x="240.3" y="141.7">4</text>
<text x="251.4" y="138.9">3</text>
<text x="262.7" y="142.8">1759020</text>
<text x="39" y="144.4">1</text>
<text x="45.1" y="144.4">Fire</text>
<text x="148.8" y="145.3">330R</text>
<text x="148.8" y="148">5%</text>
<text x="150.5" y="149.7">*3</text>
<text x="166.7" y="149.7">*4</text>
<text x="171.3" y="144.4">4</text>
<text x="193.7" y="145.5">1759020</text>
<text x="217.7" y="145.3">5%</text>
<text x="217.7" y="148">1/8 W</text>
<text x="219.4" y="146.9">*1</text>
<text x="219.4" y="149.7">LED 5mm</text>
<text x="235.7" y="146.9">*2</text>
<text x="235.7" y="149.7">1N4007</text>
<text x="240.4" y="150">5</text>
<text x="50.7" y="152.7">GND</text>
<text x="148.8" y="150.8">1/8 W</text>
<text x="150.5" y="152.4">LED 5mm</text>
<text x="166.7" y="152.4">1N4007</text>
<text x="171.4" y="152.7">5</text>
<text x="242" y="154.4">Relay</text>
<text x="31.3" y="158.2">P1</text>
<text x="46.3" y="158.2">5V</text>
<text x="173.1" y="157.1">Relay</text>
<text x="36.4" y="162.4">4</text>
<text x="36.5" y="167.9">2</text>
<text x="36.6" y="165.1">3</text>
<text x="47.8" y="166.5">Gas</text>
<text x="154.3" y="165.7">R9</text>
<text x="216.1" y="166.5">1/8 W</text>
<text x="223.3" y="167.3">1K</text>
<text x="223.3" y="162.9">R8</text>
<text x="227.1" y="166.5">5%</text>
<text x="237.9" y="167.1">Q1</text>
<text x="252.1" y="166.5">GND</text>
<text x="36.7" y="170.6">1</text>
<text x="147.1" y="169.3">1/8 W</text>
<text x="154.3" y="170.1">1K</text>
<text x="158.2" y="169.3">5%</text>
<text x="168.9" y="169.8">Q2</text>
<text x="183.1" y="169.3">GND</text>
<text x="31.3" y="174.8">Header 4</text>
<text x="53.5" y="174.8">GND</text>
<text x="19.4" y="183.4">D</text>
<text x="178.9" y="183">Title</text>
<text x="275.9" y="183.4">D</text>
<text x="178.9" y="191.3">Size</text>
<text x="192.6" y="191.3">Number</text>
<text x="247.8" y="191.3">Revision</text>
<text x="180.2" y="195.5">A</text>
<text x="178.9" y="199.6">Date:</text>
<text x="178.9" y="202.4">File:</text>
<text x="191.3" y="199.6">2/05/2026</text>
<text x="191.3" y="202.4">D:\Altium Designer Project\..\Sheet4.SchDoc</text>
<text x="234" y="202.4">Drawn By:</text>
<text x="234" y="199.6">Sheet</text>
<text x="241.4" y="199.6">of</text>
<text x="49.3" y="206.5">1</text>
<text x="114.6" y="206.5">2</text>
<text x="180.2" y="206.5">3</text>
<text x="245.6" y="206.5">4</text>
</g>
<g font-size="1.7">
<text x="36.8" y="135.1" transform="rotate(-180 36.8 135.1)">HDR_BUSEL</text>
<text x="36.8" y="150.3" transform="rotate(-180 36.8 150.3)">JP1</text>
</g>
</svg>
